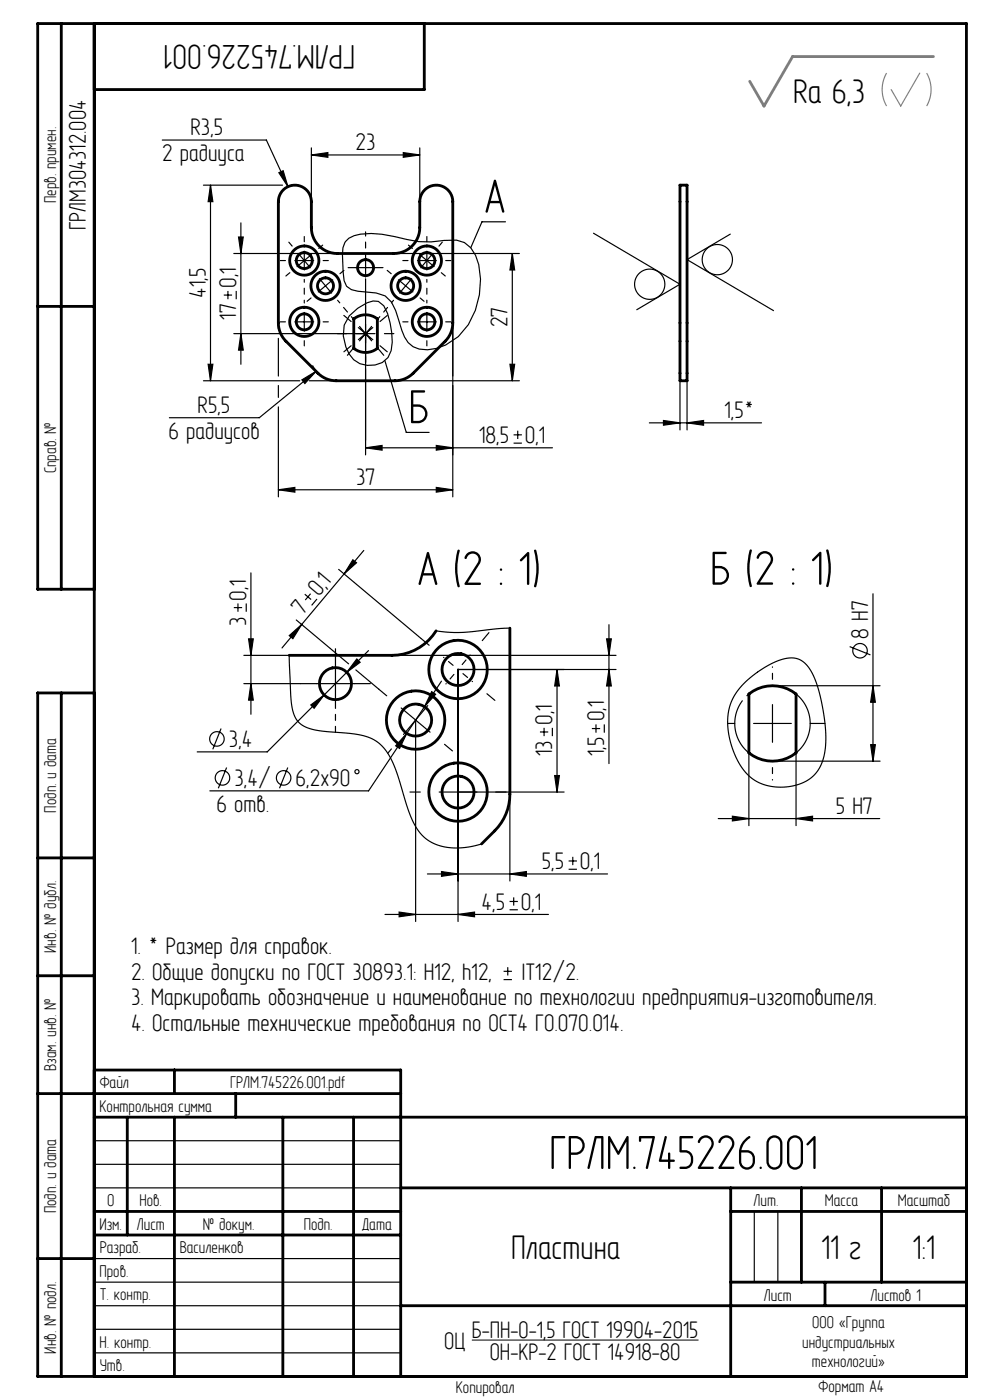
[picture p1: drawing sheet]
<svg xmlns="http://www.w3.org/2000/svg" width="210mm" height="297mm" viewBox="0 0 210 297" stroke-linecap="round" stroke-linejoin="round" font-family="sans-serif">
<g fill="none" stroke="#000" stroke-width=".25">
<path d="M34.4 29.7h22.1l4.6 9.9M43.2 39.3h16.7M44.7 39.3l.5 3.5h-1zM44.7 39.3v41.5M59.2 36.6l.9-.4 1 3.4zM61.9 39.3h.6M66 32.9l3.5-.5v1zM66 31.4v11.4M66 32.9h23M85.5 32.4l3.5 .5-3.5 .5zM89 31.4v11.4M49.6 53.8h21.9"/>
<path d="M50.6 50.3h1l-.5 3.5zM51.1 47.3v30M74 50.5a10.5 10.5 0 0 1 7-.8l2.8 .5a20.9 20.9 0 0 0 10.4 .8l2.6-.1 1.7 .6 1.4 1.1 1 1.6a16.5 16.5 0 0 1-3.7 17.2 9.9 9.9 0 0 1-8.3 2.7 5.1 5.1 0 0 1-3.7-4l-1.3-4.2-.9-1.8-1.3-1.3-1.9-.6-3.9-.4-1.4-.4-1-.7-.5-1.2-.4-5.4 .1-1.5 .5-1.2zM75.5 56.8h4M77.5 54.8v4M83.5 53.8h26.7M107.2 47.1h-5l-2.3 5.5M108.7 53.8v27M108.7 53.8l.5 3.5h-1zM125.9 49.5l18.3 10.8-9.1 5.4M154.9 49.7l-9.2 5.4 18.4 10.8M44.2 77.3h1l-.5 3.5z"/>
<path d="M47.5 62.6h1.7M48.3 61.7v1.8M50.1 61.7v1.8M51.1 70.8l.5 3.5h-1zM59 68.5v1.3M59 71.8v8M62.5 68.3h4M64.5 66.3v4M66.3 77.5l1.1 1.7M67.1 78.8l-12.1 9.8h-19.1M74.1 67l1.8-1.6 2-1.2 1.2-.3h1.1l1.2 1a15.5 15.5 0 0 1 1.6 9.5 4.4 4.4 0 0 1-5.1 3.1 5.1 5.1 0 0 1-4.5-3.9l-.6-2.3 .2-2.3zM76 69.5l3.1 2.6"/>
<path d="M76.3 69.2l2.5 3.1M77.5 68.8v27.7M78.8 69.2l-2.5 3.1M79.1 69.5l-3.1 2.6M79.5 70.8h-29.9M81.7 76.5l4.5 15.2h4.8M88.5 68.3h4M90.5 66.3v4M96 68.5v36.9M108.2 77.3h1l-.5 3.5zM43.2 80.8h20.4M59 81.8v2.5"/>
<path d="M59 86.3v19.1M64 80.6l3.1-1.8-2.4 2.6zM65.6 80.8h5.7M77.5 95l3.5-.5v1zM77.5 95h39.7M83.8 80.8h26.4M92.5 94.5l3.5 .5-3.5 .5zM108.9 94h1.8M108.9 92.2h1.8M109.8 91.4v1.7M137.7 89.7h23.8M140.7 89.2l3.5 .5-3.5 .5z"/>
<path d="M144.2 80.8v10.4M145.7 89.7l3.5-.5v1zM145.7 80.8v10.4M59 103.9l3.5-.5v1zM59 103.9h37M74.9 118.8l.7 .6-2.6 2.4zM77.2 116.8l-17.4 20.7M92.5 103.4l3.5 .5-3.5 .5zM49.6 128.9h1.8M50.5 128v1.8M51.7 139h9.7l.3 8.3 .2 2.7 .8 2.4 .6 .8 .8 .6 1.3 .7 1.9 .4 7.2 .7 2.6 .5 2.2 .8 1.7 1.3 1.4 1.9 1.2 2.4 2.8 8.8 1.2 2.9 1.2 2.1 1.6 1.6 2.3 1.3 2.9 .6h3.2l3.4-.8M52.2 128v1.8"/>
<path d="M52.7 135.5h1l-.5 3.5zM53.2 121.5v30M61.4 134.8l2.6-2.3-1.9 3zM62.8 131.5l11.1 9.3M64.6 126.1l1.4 1.1M65.9 125.9l-1.1 1.4M67.2 127.1l-1.1 1.3M71.8 120.8l17.5 14.7M75.7 139.8l.7 .7-2.8 2.1zM78.2 138l-21.5 21.5h-14.9M83.2 139h47.5M108.2 133.3l-2.5 .1-7.8 .8-2.6-.1-2.8-.3"/>
<path d="M128.7 135.5h1l-.5 3.5zM129.2 132.5v29.5M180.2 137.2l4.4 1.7M185.2 126v35.5M46.9 154.6l-1.8 4.4M51.7 145h12.1M53.2 145l.5 3.5h-1zM65.9 149.6l2.9-2.2-2.2 2.9zM67.2 145h8M71.2 141v8M75.5 142.1l4.8 4.1M85.1 150.2l6.1 5.1"/>
<path d="M86.3 155.6l-1.5 3.2-.9-.6zM88.2 152.8v42.7M90.7 149.7l-5.1 6.1M91.6 146.7l.8 .6-2.4 2.6zM93.6 144.5l-15.4 23.3h-33.7M114.5 155.3h1.8M115.4 154.4v1.8M117.2 154.4v1.8M118.2 142l.5 3.5h-1zM118.2 142v26M125.5 154.6h1.8M126.4 153.7v1.7"/>
<path d="M128.2 153.7v1.7M129.2 142l.5 3.5h-1zM130.7 142h-33.5v53.5M157.8 145l2-1.8 2.5-1.6 2.2-1.2 1.9-.7 1.7-.1 1.3 .2 1.2 .8 1.1 1.2 1.3 2.6 1.1 3.6 .8 4.8 .3 3.9-.2 2.9-.7 2.4-1.1 1.9-1.6 1.4-1.7 .9-2.1 .6-2.2 .2-2.1-.2-1.9-.5-1.6-.8-1.4-1.2-1.3-1.6-1.3-2.2-.9-2.7-.6-2.6-.1-2.5 .2-2.1 .6-2 1.1-1.9zM158.9 159.7v15.5M159.9 153.5h8M163.9 149.5v8M163.9 145.5h22.8M168.9 159.7v15.5M184.7 158h1l-.5 3.5zM185.2 145.5l.5 3.5h-1zM48.1 162.8l-1.8 4.4"/>
<path d="M61 162.8l-1.7 4.4M108.2 168.5v18.4M117.7 164.5h1l-.5 3.5zM119.7 168h-26.5M152.4 173.7h34.2M155.4 173.2l3.5 .5-3.5 .5zM163.9 161.5h22.8M168.9 173.7l3.5-.5v1zM81.7 194h34.6M84.7 193.5l3.5 .5-3.5 .5zM90.7 185.4h38.2M93.7 184.9l3.5 .5-3.5 .5z"/>
<path d="M97.2 194l3.5-.5v1zM108.1 193h1.7M108.1 191.2h1.7M108.2 185.4l3.5-.5v1zM109 190.4v1.7M120.6 184.4h1.8M120.6 182.7h1.8M121.5 181.8v1.7M106.8 207.8h1.8M106.8 206.1h1.8M107.7 205.2v1.7M20 242h65"/>
<path d="M20 247h65M20 252h65M160 257v15M165 257v15M20 277h65M20 272h65M20 267h65M20 287h65M20 282h65"/>
<circle cx="152.2" cy="55.1" r="3.2"/>
<circle cx="137.8" cy="60.3" r="3.2"/>
<circle cx="182.4" cy="138.1" r="1.54"/>
<circle cx="46" cy="156.8" r="1.54"/>
<circle cx="47.2" cy="165" r="1.54"/>
<circle cx="60.2" cy="165" r="1.54"/>
<circle cx="75.7" cy="163.7" r=".44"/>
</g>
<path d="M100.1 284.3h48.1" fill="none" stroke="#000" stroke-width=".21"/>
<path d="M171.5 151.1a8 8 0 0 0-13.4-3.2 8 8 0 0 0 3.7 13.3 8 8 0 0 0 9.8-9.7l-.1-.4" fill="none" stroke="#000" stroke-width=".25" stroke-dasharray="15.2 1.3 1.3 1.3" stroke-dashoffset="1.5" stroke-linecap="butt"/>
<path d="M188.1 15.5a7 7 0 0 0 0 7M195.1 15.5l-4 7-2.1-3.5M196.6 15.5a7 7 0 0 1 0 7" fill="none" stroke="#808080" stroke-width=".25"/>
<path d="M97.2 142l-3.1-2.5M97.2 142l-2.6 3.1M97.2 142l3 2.6M97.2 142l2.5-3M163.9 145.5v-4M163.9 161.5v4" fill="none" stroke="#000" stroke-width=".25" stroke-dasharray="15.2 1.3 1.3 1.3" stroke-dashoffset="15.1"/>
<g fill="none" stroke="#000" stroke-width=".25" stroke-dasharray="15.2 1.3 1.3 1.3">
<path d="M60.5 55.3h-1.1M61.5 57.8l-.9 .8M62 52.2l-.7-.8M64.5 55.3l-1.5 1.3M64.5 55.3l1.3 1.5M64.5 55.3l1.6-1.3M64.5 55.3l-1.2-1.6M64.5 55.3v-2M64.5 55.3h-2M64.5 55.3v2M64.5 55.3h2M64.5 51.3v-1.1"/>
<path d="M67.6 52.7l.9-.7M68.5 55.3h1.1M72.1 58.1l.9-.7M75.5 56.8h-1.7M79.5 56.8h1.7M83 58.1l-.9-.7M86.5 55.3h-1.1M87.5 52.7l-.9-.7M90.5 55.3l-1.5-1.3M90.5 55.3l-1.2 1.5M90.5 55.3l1.6 1.3M90.5 55.3l1.3-1.6"/>
<path d="M90.5 55.3v-2M90.5 55.3h-2M90.5 55.3v2M90.5 55.3h2M90.5 51.3v-1.1M93.1 52.2l.7-.8M93.6 57.8l.9 .8M94.5 55.3h1.1M60.5 68.3h-1.1M64.5 72.3v1.1M66 63.2l-.9 .7M68.5 68.3h1.1"/>
<path d="M69 60.6l-1.5 1.3M69 60.6l1.3 1.6M69 60.6l1.6-1.2M69 60.6l-1.2-1.5M73.5 70.8h-2M74.5 68.2l-1.6-1.3M74.5 73.3l-1.6 1.3M75 73.8l-1.3 1.6M77.5 66.8v-2M77.5 74.8v2M80.1 73.8l1.3 1.6M80.6 73.3l1.5 1.3"/>
<path d="M80.6 68.2l1.6-1.3M81.5 70.8h2M86 60.6l-1.5-1.2M86 60.6l-1.2 1.6M86 60.6l1.6 1.3M86 60.6l1.3-1.5M86.5 68.3h-1.1M89.1 63.2l.9 .7M90.5 72.3v1.1M94.5 68.3h1.1M91 136.9l-1.7-1.4M102.3 135.9l1.4-1.7"/>
<path d="M67.2 145h-3.4M71.2 141v-3.4M75.2 145h3.4M82 147.6l-1.7-1.4M83 158.9l-.7 .9M94.3 157.9l1.7 1.4M103.3 147.2l1.7 1.4M155.9 153.5h-1.5M171.9 153.5h3.1M89.2 168h-2.2M97.2 160v-2.2M97.2 176v2.2"/>
<path d="M105.2 168h2.2"/>
</g>
<path d="M71.2 149v6.3" fill="none" stroke="#000" stroke-width=".25" stroke-dasharray="15.2 1.3 1.3 1.3" stroke-dashoffset="14"/>
<path d="M77.5 54.8v-5.6" fill="none" stroke="#000" stroke-width=".25" stroke-dasharray="15.2 1.3 1.3 1.3" stroke-dashoffset="14.4"/>
<path d="M77.5 58.8v35" fill="none" stroke="#000" stroke-width=".25" stroke-dasharray="15.2 1.3 1.3 1.3" stroke-dashoffset="-.4"/>
<path d="M75 67.7l-3.4-4M80.1 67.7l3.4-4" fill="none" stroke="#000" stroke-width=".25" stroke-dasharray="15.2 1.3 1.3 1.3" stroke-dashoffset="14.5"/>
<path d="M64.5 64.3v-5M90.5 64.3v-5" fill="none" stroke="#000" stroke-width=".25" stroke-dasharray="15.2 1.3 1.3 1.3" stroke-dashoffset="14.6"/>
<g fill="none" stroke="#000" stroke-width=".6">
<path d="M13 5v120M20 5v287M90 5v14h-70M144.2 39.3h1.5v41.5h-1.5zM60.2 40.2a3.5 3.5 0 0 1 3.7-.6 3.5 3.5 0 0 1 2.1 3.2v5.5a5.5 5.5 0 0 0 5.5 5.5h12a5.5 5.5 0 0 0 5.5-5.5v-5.5a3.5 3.5 0 0 1 3.5-3.5 3.5 3.5 0 0 1 3.5 3.5v25.7a5.5 5.5 0 0 1-1.6 3.9l-6.7 6.8a5.5 5.5 0 0 1-3.9 1.6h-12.5a5.5 5.5 0 0 1-3.9-1.6l-6.7-6.8a5.5 5.5 0 0 1-1.7-3.9v-25.7l.3-1.4zM8 65h12M75 67.7a4 4 0 0 1 5 0v6.2a4 4 0 0 1-5 0zM20 125h-12v-120h197v287h-197v-145h12M92.5 133.8a11 11 0 0 1-9.3 5.2h-21.8M108.2 133.3v35.2a11 11 0 0 1-3.3 7.8l-2.7 2.7M13 147v145M158.9 147.2a8 8 0 0 1 10 0v12.5a8 8 0 0 1-10 0z"/>
<path d="M8 182h12M8 207h12M8 232h77M20 227h65v65M20 237h185M27 237v25M37 227v5M37 237v55M50 232v5M60 237v55M75 237v55M20 257h65"/>
<path d="M85 252h120M155 252v40M155 257h50M170 252v20M187 252v20M8 267h12M20 262h65M85 277h120M155 272h50M175 272v5"/>
<circle cx="64.5" cy="55.3" r="3.1"/>
<circle cx="64.5" cy="55.3" r="1.7"/>
<circle cx="77.5" cy="56.8" r="1.7"/>
<circle cx="90.5" cy="55.3" r="3.1"/>
<circle cx="90.5" cy="55.3" r="1.7"/>
<circle cx="64.5" cy="68.3" r="1.7"/>
<circle cx="64.5" cy="68.3" r="3.1"/>
<circle cx="69" cy="60.6" r="3.1"/>
<circle cx="69" cy="60.6" r="1.7"/>
<circle cx="86" cy="60.6" r="3.1"/>
<circle cx="86" cy="60.6" r="1.7"/>
<circle cx="90.5" cy="68.3" r="3.1"/>
<circle cx="90.5" cy="68.3" r="1.7"/>
<circle cx="71.2" cy="145" r="3.4"/>
<circle cx="88.2" cy="152.8" r="3.4"/>
<circle cx="88.2" cy="152.8" r="6.2"/>
<circle cx="97.2" cy="142" r="6.2"/>
<circle cx="97.2" cy="142" r="3.4"/>
<circle cx="97.2" cy="168" r="6.2"/>
<circle cx="97.2" cy="168" r="3.4"/>
</g>
<path d="M162.1 22.5h.1" fill="none" stroke="#808080" stroke-width=".25" stroke-dasharray="15.2 1.3 1.3 1.3"/>
<path d="M198 12h-29.9l-6 10.5-3.1-5.2" fill="none" stroke="#808080" stroke-width=".6"/>
<g fill="#000">
<path d="M66 32.9l3.5-.5v1zM85.5 32.4l3.5 .5-3.5 .5z"/>
<path d="M50.6 50.3h1l-.5 3.5zM51.1 70.8l.5 3.5h-1zM108.7 53.8l.5 3.5h-1zM108.2 77.3h1l-.5 3.5zM128.7 135.5h1l-.5 3.5zM129.2 142l.5 3.5h-1zM118.2 142l.5 3.5h-1zM117.7 164.5h1l-.5 3.5z"/>
<path d="M44.2 77.3h1l-.5 3.5zM44.7 39.3l.5 3.5h-1z"/>
<path d="M92.5 94.5l3.5 .5-3.5 .5zM77.5 95l3.5-.5v1zM168.9 173.7l3.5-.5v1zM155.4 173.2l3.5 .5-3.5 .5z"/>
<path d="M145.7 89.7l3.5-.5v1zM140.7 89.2l3.5 .5-3.5 .5z"/>
<path d="M59 103.9l3.5-.5v1zM92.5 103.4l3.5 .5-3.5 .5zM59.2 36.6l1.9 3-1-3.4zM64 80.6l.7 .8 2.4-2.6zM93.7 184.9l3.5 .5-3.5 .5zM108.2 185.4l3.5-.5v1zM84.7 193.5l3.5 .5-3.5 .5zM97.2 194l3.5-.5v1zM75.7 139.8l-2.1 2.8 2.8-2.1zM65.9 149.6l.7 .7 2.2-2.9zM91.6 146.7l-1.6 3.2 2.4-2.6zM86.3 155.6l-2.4 2.6 .9 .6z"/>
<path d="M74.9 118.8l.7 .6-2.6 2.4zM61.4 134.8l2.6-2.3-1.9 3z"/>
<path d="M53.2 145l.5 3.5h-1zM52.7 135.5h1l-.5 3.5z"/>
<path d="M184.7 158h1l-.5 3.5zM185.2 145.5l.5 3.5h-1z"/>
</g>
<g font-size="11">
<text x="102.7" y="45.1">A</text>
<text x="86.7" y="89.8">Б</text>
<text x="88.5" y="124.1">A (2 : 1)</text>
<text x="150.6" y="124.1">Б (2 : 1)</text>
<text x="116.5" y="248">ГРЛМ.745226.001</text>
</g>
<g font-size="7.8">
<text x="75.3" y="9.5" transform="rotate(-180 75.3 9.5)">ГРЛМ.745226.001</text>
<text x="168.2" y="21.8">Ra 6,3</text>
<text x="108.4" y="267">Пластина</text>
<text x="174.2" y="267">11 г</text>
<text x="193.6" y="267">1:1</text>
</g>
<g font-size="5.5">
<text x="40.4" y="28.7">R3,5</text>
<text x="34.4" y="34.2">2 радиуса</text>
<text x="75.4" y="31.9">23</text>
<text x="18.2" y="48.9" transform="rotate(-90 18.2 48.9)">ГРЛМ304312.004</text>
<text x="43.7" y="63.2" transform="rotate(-90 43.7 63.2)">41,5</text>
<text x="50.1" y="61.1" transform="rotate(-90 50.1 61.1)">0,1</text>
<text x="50.1" y="67.8" transform="rotate(-90 50.1 67.8)">17</text>
<text x="107.7" y="69.4" transform="rotate(-90 107.7 69.4)">27</text>
<text x="41.9" y="87.6">R5,5</text>
<text x="153.7" y="88.7">1,5*</text>
<text x="35.7" y="93.1">6 радиусов</text>
<text x="101.6" y="94">18,5</text>
<text x="111.3" y="94">0,1</text>
<text x="75.5" y="102.9">37</text>
<text x="69.5" y="124.3" transform="rotate(-50 69.5 124.3)">1</text>
<text x="52.2" y="127.4" transform="rotate(-90 52.2 127.4)">0,1</text>
<text x="64.2" y="130.7" transform="rotate(-50 64.2 130.7)">7</text>
<text x="67.6" y="126.6" transform="rotate(-50 67.6 126.6)">0,</text>
<text x="52.2" y="132.7" transform="rotate(-90 52.2 132.7)">3</text>
<text x="184.2" y="135.5" transform="rotate(-90 184.2 135.5)">8 H7</text>
<text x="117.2" y="153.8" transform="rotate(-90 117.2 153.8)">0,1</text>
<text x="128.2" y="153.1" transform="rotate(-90 128.2 153.1)">0,1</text>
<text x="48.6" y="158.5">3,4</text>
<text x="117.2" y="160.5" transform="rotate(-90 117.2 160.5)">13</text>
<text x="128.2" y="160.5" transform="rotate(-90 128.2 160.5)">1,5</text>
<text x="49.7" y="166.8">3,4/</text>
<text x="62.7" y="166.8">6,2х90</text>
<text x="45.9" y="172.3">6 отв.</text>
<text x="177.3" y="172.7">5 H7</text>
<text x="114.9" y="184.4">5,5</text>
<text x="123" y="184.4">0,1</text>
<text x="102.2" y="193">4,5</text>
<text x="110.5" y="193">0,1</text>
<text x="27.8" y="202.3">1. * Размер для справок.</text>
<text x="27.8" y="207.8">2. Общие допуски по ГОСТ 30893.1: H12, h12,</text>
<text x="110.7" y="207.8">IT12/2.</text>
<text x="27.8" y="213.3">3. Маркировать обозначение и наименование по технологии предприятия-изготовителя.</text>
<text x="27.8" y="218.8">4. Остальные технические требования по ОСТ4 ГО.070.014.</text>
<text x="94.2" y="286.1">ОЦ</text>
<text x="100.1" y="283.8">Б-ПН-О-1,5 ГОСТ 19904-2015</text>
<text x="103.9" y="288.5">ОН-КР-2 ГОСТ 14918-80</text>
</g>
<g font-size="3.9">
<text x="11.9" y="43.1" transform="rotate(-90 11.9 43.1)">Перв. примен.</text>
<text x="11.9" y="100.4" transform="rotate(-90 11.9 100.4)">Справ. №</text>
<text x="11.9" y="172.4" transform="rotate(-90 11.9 172.4)">Подп. и дата</text>
<text x="11.9" y="202.1" transform="rotate(-90 11.9 202.1)">Инв. № дубл.</text>
<text x="11.9" y="227.2" transform="rotate(-90 11.9 227.2)">Взам. инв. №</text>
<text x="21.2" y="230.9">Файл</text>
<text x="48.8" y="230.9">ГРЛМ.745226.001.pdf</text>
<text x="21.1" y="235.9">Контрольная сумма</text>
<text x="11.9" y="257.4" transform="rotate(-90 11.9 257.4)">Подп. и дата</text>
<text x="22.7" y="255.9">0</text>
<text x="29.6" y="255.9">Нов.</text>
<text x="159.9" y="255.9">Лит.</text>
<text x="174.9" y="255.9">Масса</text>
<text x="190.4" y="255.9">Масштаб</text>
<text x="21.1" y="260.9">Изм.</text>
<text x="29" y="260.9">Лист</text>
<text x="43" y="260.9">№ докум.</text>
<text x="64.4" y="260.9">Подп.</text>
<text x="76.9" y="260.9">Дата</text>
<text x="21.1" y="265.9">Разраб.</text>
<text x="38.1" y="265.9">Василенков</text>
<text x="21.1" y="270.9">Пров.</text>
<text x="21.1" y="275.9">Т. контр.</text>
<text x="162" y="275.9">Лист</text>
<text x="184.7" y="275.9">Листов 1</text>
<text x="172.3" y="281.7">ООО «Группа</text>
<text x="11.9" y="287.1" transform="rotate(-90 11.9 287.1)">Инв. № подл.</text>
<text x="21.1" y="285.9">Н. контр.</text>
<text x="170.2" y="285.9">индустриальных</text>
<text x="21.2" y="290.9">Утв.</text>
<text x="172.2" y="290.1">технологий»</text>
<text x="96.7" y="295.6">Копировал</text>
<text x="173.6" y="295.4">Формат A4</text>
</g>
</svg>
